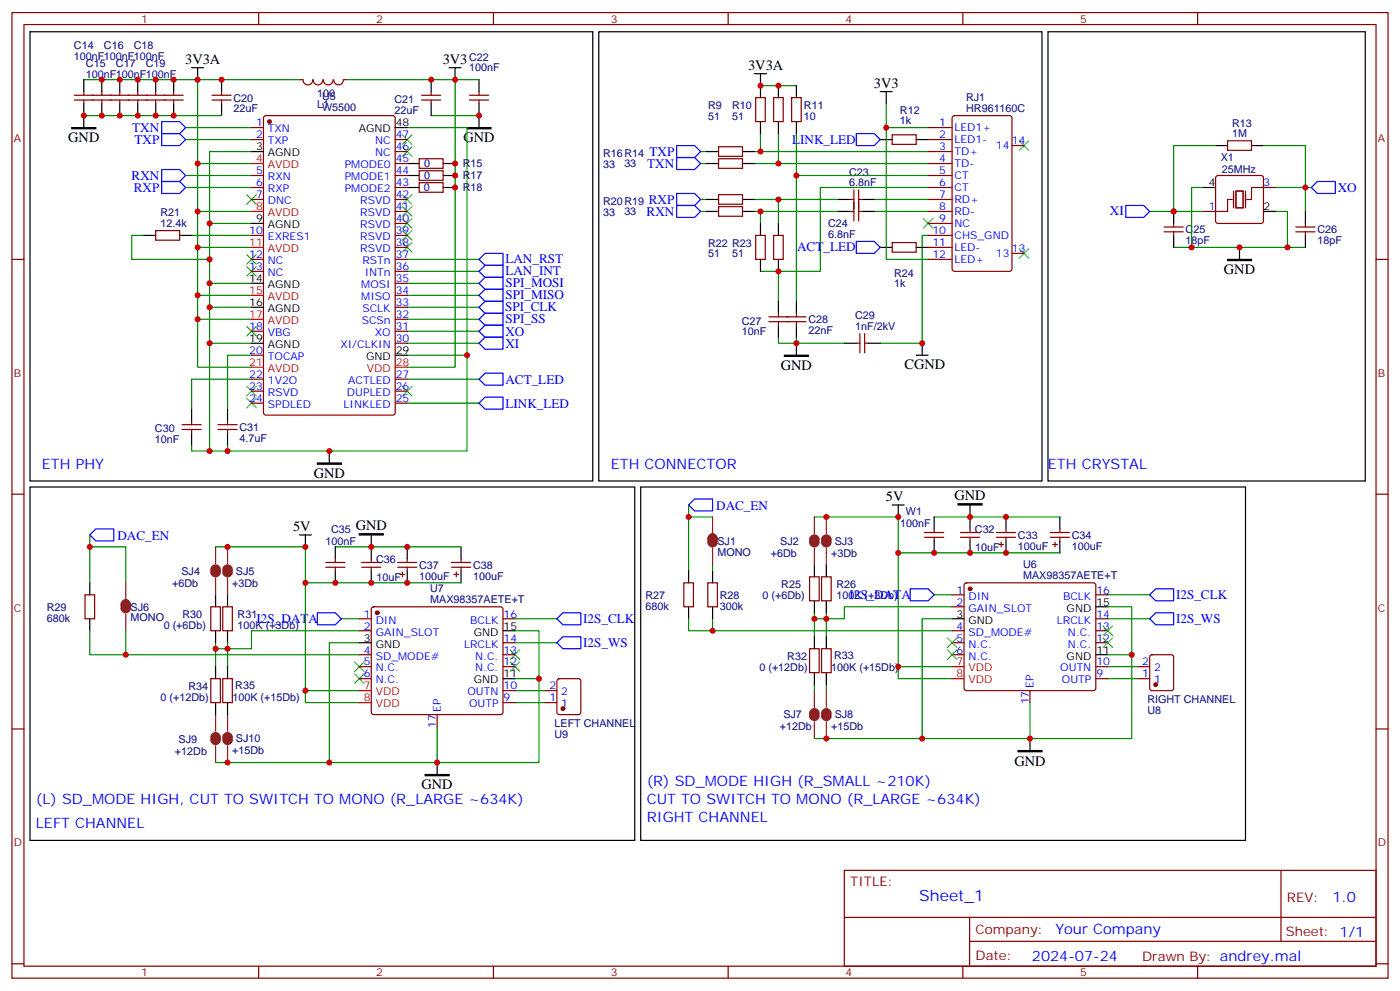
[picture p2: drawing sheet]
<svg xmlns="http://www.w3.org/2000/svg" width="412mm" height="292mm" viewBox="0 0 412 292" stroke-linecap="round" stroke-linejoin="round" font-family="sans-serif">
<g fill="none" stroke="#870000" stroke-width=".35">
<path d="M3.5 3.7h405.4v284.3h-405.4zM7.1 7.2h398.2v277.3h-398.2zM76.2 3.7v3.5M145.3 3.7v3.5M214.5 3.7v3.5M283.6 3.7v3.5M352.8 3.7v3.5M21.9 29.5h32.1M21.9 28h32.1M24.7 27v1M24.7 29.5v1M30 27v1"/>
<path d="M30 29.5v1M35.3 27v1M35.3 29.5v1M40.6 27v1M40.6 29.5v1M45.9 27v1M45.9 29.5v1M51.2 27v1M51.2 29.5v1M62.4 29.5h5.7M62.4 28h5.7M65.3 27v1"/>
<path d="M65.3 29.5v1M74.1 37.6h3.5M77.8 34.2l.5-.2h37.4l.7 .5v87l-.4 .7h-37.7l-.6-.4-.1-87.1zM88.2 23.5h1.1M92.1 23.5a1.41 1.41 0 0 1-1.4 1.5 1.41 1.41 0 0 1-1.4-1.5M92.3 23.5a1.41 1.41 0 0 0 1.4 1.5 1.41 1.41 0 0 0 1.4-1.5M95.3 23.5a1.41 1.41 0 0 0 1.4 1.5 1.41 1.41 0 0 0 1.4-1.5M101.1 23.5a1.41 1.41 0 0 1-1.4 1.5 1.41 1.41 0 0 1-1.4-1.5M101.2 23.5h1.1M124.2 29.5h5.6M124.2 28h5.6M127 27v1"/>
<path d="M127 29.5v1M138.3 29.5h5.6M138.3 28h5.6M141.1 27v1M141.1 29.5v1M222.6 28.8h2.8v7h-2.8zM227.9 28.8h2.8v7h-2.8zM233.2 28.8h2.8v7h-2.8zM262.8 39.7h7.1v2.8h-7.1zM273.4 37.6h7.1M280.7 34.2l.5-.2h16.2l.6 .5 .1 44.7-.5 .6-16.4 .1-.7-.5v-44.7zM74.1 58.7h3.5"/>
<path d="M74.1 41.1h3.5M74.1 51.7h3.5M74.1 55.2h3.5M116.4 58.7h3.5M116.4 41.1h3.5M116.4 44.6h3.5M116.4 48.2h3.5M116.4 51.7h3.5M116.4 55.2h3.5M123.5 46.7h7v2.9h-7zM123.5 50.3h7v2.8h-7zM123.5 53.8h7v2.8h-7z"/>
<path d="M211.7 57.3h7v2.8h-7zM211.7 46.7h7v2.9h-7zM211.7 43.2h7v2.8h-7zM250.5 58.7h1M251.5 55.9v9.2M252.9 55.9v9.2M252.9 58.7h1.1M273.4 58.7h7.1M273.4 41.1h7.1M273.4 44.6h7.1M273.4 48.2h7.1M273.4 51.7h7.1"/>
<path d="M273.4 55.2h7.1M298.1 42.9h3.5M358.3 51.9l.5-.2h12.7l.5 .2 .2 .5v12.7l-.3 .5-.4 .2h-12.7l-.5-.2-.2-.5v-12.7zM361.6 41.5h7.1v2.8h-7.1zM372.2 55.2h3.5M3.5 76.4h3.6M45.9 67.9h7v2.8h-7zM74.1 76.4h3.5M74.1 69.3h3.5M74.1 79.9h3.5M116.4 76.4h3.5M116.4 62.3h3.5"/>
<path d="M116.4 65.8h3.5M116.4 69.3h3.5M116.4 72.8h3.5M116.4 79.9h3.5M211.7 60.9h7v2.8h-7zM222.6 69.3h2.8v7.1h-2.8zM227.9 69.3h2.8v7.1h-2.8zM250.5 62.3h1M252.9 62.3h1.1M262.8 71.4h7.1v2.9h-7.1zM273.4 76.4h7.1M273.4 62.3h7.1"/>
<path d="M273.4 65.8h7.1M273.4 69.3h7.1M273.4 72.8h7.1M298.1 74.6h3.5M342.9 68.3h5.6M342.9 66.9h5.6M345.7 65.8v1.1M345.7 68.3v1M354.5 62.3h3.6M381.7 68.3h5.6M381.7 66.9h5.6M384.5 65.8v1.1"/>
<path d="M384.5 68.3v1M405.3 76.4h3.6M74.1 97.5h3.5M116.4 97.5h3.5M116.4 94h3.5M116.4 90.5h3.5M116.4 87h3.5M116.4 83.4h3.5M226.5 94.7h10.9M226.5 93.3h10.9M229.3 92.3v1M229.3 94.7v1.1"/>
<path d="M234.6 92.3v1M234.6 94.7v1.1M253.3 98.2v5.7M254.7 98.2v5.7M74.1 104.6h3.5M74.1 111.7h3.5M74.1 115.2h3.5M74.1 118.7h3.5M116.4 101.1h3.5M116.4 111.7h3.5M116.4 115.2h3.5M116.4 118.7h3.5"/>
<path d="M252.2 101.1h1.1M254.7 101.1h1.1M53.6 126.5h5.7M53.6 125.1h5.7M56.4 124v1.1M56.4 126.5v1M64.2 126.5h5.6M64.2 125.1h5.6M67 124v1.1M67 126.5v1M3.5 145.5h3.6M272.3 158.2h5.7"/>
<path d="M272.3 156.8h5.7M275.2 155.8v1M275.2 158.2v1.1M282.9 158.2h5.7M282.9 156.8h5.7M285.8 155.8v1M285.8 158.2v1.1M293.5 158.2h5.7M293.5 156.8h5.7M294.9 159.6v1.4M296.3 155.8v1M296.3 158.2v1.1"/>
<path d="M309.4 158.2h5.6M309.4 156.8h5.6M310.8 159.6v1.4M312.2 155.8v1M312.2 158.2v1.1M405.3 145.5h3.6M25 175.2h2.9v7h-2.9zM62.1 178.7h2.8v7h-2.8zM65.6 178.7h2.8v7h-2.8zM96 167h5.6M96 165.6h5.6M98.8 164.6v1"/>
<path d="M98.8 167v1.1M106.5 167h5.7M106.5 165.6h5.7M109.4 164.6v1M109.4 167v1.1M109.6 178.9l.5-.2h37.4l.5 .2 .2 .5v30.3l-.3 .5-.4 .2h-37.4l-.5-.2-.2-.5v-30.3zM117.1 167h5.7M117.1 165.6h5.7M117.8 169.2h1.4M118.5 168.5v1.4M119.9 164.6v1M119.9 167v1.1"/>
<path d="M133 167h5.6M133 165.6h5.6M133.7 169.2h1.4M134.4 168.5v1.4M135.8 164.6v1M135.8 167v1.1M201.4 171.6h2.9v7.1h-2.9zM208.5 171.6h2.8v7.1h-2.8zM238.5 169.9h2.8v7h-2.8zM242 169.9h2.8v7h-2.8zM280.5 175.2h3.5M280.5 178.7h3.5"/>
<path d="M284.2 171.8l.5-.2h37.4l.5 .2 .2 .5v30.4l-.2 .5-.5 .2h-37.4l-.5-.3-.2-.4v-30.4zM294.2 160.3h1.4M310.1 160.3h1.4M322.8 175.2h3.5M62.1 199.8h2.8v7.1h-2.8zM65.6 199.8h2.8v7.1h-2.8zM105.8 199.8h3.6M105.8 196.3h3.6M105.8 185.7h3.6M105.8 192.8h3.6M105.8 182.2h3.6M148.2 196.3h3.5"/>
<path d="M148.2 189.3h3.5M148.2 192.8h3.5M148.2 182.2h3.5M238.5 191h2.8v7.1h-2.8zM242 191h2.8v7.1h-2.8zM280.5 185.7h3.5M280.5 189.3h3.5M280.5 192.8h3.5M322.8 199.8h3.5M322.8 196.3h3.5M322.8 185.7h3.5M322.8 189.3h3.5"/>
<path d="M322.8 182.2h3.5M335.1 199.8h3.6M335.1 196.3h3.6M338.9 193l.5-.2h5.6l.7 .4v9.5l-.4 .6-5.9 .1-.7-.5v-9.4zM3.5 214.7h3.6M128.8 210.4v3.6M148.2 206.9h3.5M148.2 203.4h3.5M160.5 206.9h3.5M160.5 203.4h3.5M164.3 200.1l.4-.3h5.7l.6 .5 .1 9.4-.5 .7h-5.9l-.6-.4-.1-9.4zM303.4 203.4v3.5"/>
<path d="M405.3 214.7h3.6M248.7 256.3h156.6v28.2h-156.6zM377.3 256.3v20.9M248.7 270.1h156.5M285.6 277.2h119.6M285.6 270.1v14.2M3.5 283.8h3.6M76.2 284.5v3.5M145.3 284.5v3.5M214.5 284.5v3.5M283.6 284.5v3.5M352.8 284.5v3.5"/>
<path d="M405.3 283.8h3.6"/>
</g>
<g fill="none" stroke="#8c2424" stroke-width="1.8">
<path d="M209.2 158.9a.76 .76 0 0 1 .7-1 .76 .76 0 0 1 .7 1M209.2 159.6a.71 .71 0 0 0 .7 .7 .71 .71 0 0 0 .7-.7M239.2 158.9a.71 .71 0 0 1 .7-.7 .71 .71 0 0 1 .7 .7M239.2 159.6a.71 .71 0 0 0 .7 .7 .71 .71 0 0 0 .7-.7M242.7 158.9a.71 .71 0 0 1 .7-.7 .71 .71 0 0 1 .7 .7M242.7 159.6a.71 .71 0 0 0 .7 .7 .71 .71 0 0 0 .7-.7M36.3 178.3a.76 .76 0 0 1 .7-1 .76 .76 0 0 1 .7 1M36.3 179a.71 .71 0 0 0 .7 .7 .71 .71 0 0 0 .7-.7M62.8 167.7a.71 .71 0 0 1 .7-.7 .71 .71 0 0 1 .7 .7M62.8 168.5a.71 .71 0 0 0 .7 .7 .71 .71 0 0 0 .7-.7M66.3 167.7a.71 .71 0 0 1 .7-.7 .71 .71 0 0 1 .7 .7M66.3 168.5a.71 .71 0 0 0 .7 .7 .71 .71 0 0 0 .7-.7"/>
<path d="M62.8 217.1a.71 .71 0 0 1 .7-.7 .71 .71 0 0 1 .7 .7M62.8 217.8a.71 .71 0 0 0 .7 .7 .71 .71 0 0 0 .7-.7M66.3 217.1a.71 .71 0 0 1 .7-.7 .71 .71 0 0 1 .7 .7M66.3 217.8a.71 .71 0 0 0 .7 .7 .71 .71 0 0 0 .7-.7M239.2 210.1a.71 .71 0 0 1 .7-.7 .71 .71 0 0 1 .7 .7M239.2 210.8a.71 .71 0 0 0 .7 .7 .71 .71 0 0 0 .7-.7M242.7 210.1a.71 .71 0 0 1 .7-.7 .71 .71 0 0 1 .7 .7M242.7 210.8a.71 .71 0 0 0 .7 .7 .71 .71 0 0 0 .7-.7"/>
</g>
<g fill="none" stroke="#8c2424" stroke-width=".35">
<path d="M209.9 152.2v5M209.9 157.9v2.4M239.9 152.2v5M243.4 152.2v5M37 171.6v5M37 177.3v2.4M63.5 161v5M63.5 170.2v5M67 161v5M67 170.2v5M209.9 161.4v4.9M239.9 161.4v4.9"/>
<path d="M243.4 161.4v4.9M37 180.8v4.9M63.5 210.4v5M63.5 219.6v4.9M67 210.4v5M67 219.6v4.9M239.9 203.4v4.9M239.9 212.5v5M243.4 203.4v4.9M243.4 212.5v5"/>
</g>
<g fill="none" stroke="#008700" stroke-width=".35">
<path d="M24.7 34h40.6M24.7 23.5h33.5M54.7 37.6h19.4M88.2 23.5h-30v24.7h15.9M102.3 23.5h31.8v84.6h-14.2M119.9 37.6h17.7v67M127 34h14.1M134.1 23.5h7M224 39.3v5.3M224 25.2h10.6M229.3 39.3v8.9M234.6 39.3v12.4h38.8"/>
<path d="M261.1 37.6v38.8h12.3M261.1 30.5v7.1h12.3M54.7 55.2h19.4M54.7 51.7h19.4M54.7 41.1h19.4M58.2 48.2v14.1h15.9M74.1 44.6h-12.4v88.2h75.9v-28.2h-17.7M206.4 58.7h1.7M206.4 48.2h1.7M206.4 44.6h1.7M222.2 58.7h24.7M222.2 48.2h51.2"/>
<path d="M222.2 44.6h51.2M229.3 58.7v7.1M234.6 51.7v37M257.5 58.7h15.9M273.4 55.2h-31.7v24.7h-17.7M354.5 55.2h-3.5v17.6h28.2v-10.5h-3.5M358.1 42.9h-12.4v19.4M372.2 42.9h12.3v19.4M375.7 55.2h10.6M42.3 69.3h-3.5v7.1h22.9M56.4 69.3h17.7M58.2 72.8v14.2h15.9"/>
<path d="M58.2 62.3v10.5h15.9M61.7 65.8h12.4M119.9 79.9h21.2M119.9 76.4h21.2M206.4 62.3h1.7M222.2 62.3h24.7M224 62.3v3.5M229.3 79.9v8.8M257.5 62.3h15.9M273.4 69.3h-1.8v31.8h-12.3M338.7 62.3h15.8M345.7 72.8h5.3"/>
<path d="M379.2 72.8h5.3M58.2 94v14.1h15.9M58.2 87v7h15.9M61.7 83.4h12.4M61.7 90.5h12.4M119.9 97.5h21.2M119.9 83.4h21.2M119.9 90.5h21.2M119.9 87h21.2M119.9 94h21.2M229.3 99.3v1.8h5.3v-1.8M61.7 101.1h12.4"/>
<path d="M74.1 104.6h-7.1v15.9M74.1 111.7h-17.7v8.8M119.9 101.1h21.2M119.9 111.7h21.2M119.9 118.7h21.2M234.6 101.1h14.1M56.4 131.1v1.7h5.3M67 131.1v1.7M26.5 157.5v14.1M202.8 148.7v3.5M209.9 152.2h-7.1v15.9M239.9 152.2h24.7v47.6h15.9"/>
<path d="M275.2 152.2h37M26.5 161h10.5v10.6M63.5 161h26.5v45.9h15.8M90 171.6h45.8M98.8 161h37M209.9 166.3v1.8M264.6 162.8h47.6M275.2 175.2h5.3M280.5 178.7h-31.8v3.5h-8.8M326.3 178.7h7.1v14.1M326.3 175.2h12.4M26.5 185.7v7.1h79.3"/>
<path d="M37 185.7v7.1M63.5 191h3.5v5.3M63.5 189.3v7M100.5 182.2h5.3M105.8 185.7h-31.7v5.3h-7.1v-1.7M105.8 189.3h-8.8v35.2h31.8v-10.5M151.7 185.7h7v14.1M151.7 199.8h7v24.7h-29.9M151.7 182.2h12.3M151.7 189.3h12.3M202.8 182.2v3.5h77.7M209.9 182.2v3.5"/>
<path d="M239.9 180.4v7.1M243.4 180.4v7.1M264.6 196.3h15.9M280.5 182.2h-8.9v35.3h31.8v-10.6M326.3 192.8h7.1v24.7h-30M326.3 182.2h12.4M326.3 196.3h8.8M326.3 199.8h8.8M90 203.4h15.8M151.7 206.9h8.8M151.7 203.4h8.8M239.9 201.6v1.8"/>
<path d="M239.9 217.5h31.7M243.4 201.6v1.8M63.5 224.5h33.5"/>
</g>
<g fill="none" stroke="#000" stroke-width=".35">
<path d="M8.8 9.3h165.8v132.3h-165.8zM56.4 19.9h3.6M58.2 19.9v3.6M132.3 19.9h3.5M134.1 19.9v3.6M176.4 9.3h130.5v132.3h-130.5zM308.7 9.3h93.5v132.3h-93.5zM24.7 23.5v3.5M24.7 30.5v7.1M30 23.5v3.5M30 30.5v3.5M35.3 23.5v3.5"/>
<path d="M35.3 30.5v3.5M40.6 23.5v3.5M40.6 30.5v3.5M45.9 23.5v3.5M45.9 30.5v3.5M51.2 23.5v3.5M51.2 30.5v3.5M65.3 23.5v3.5M65.3 30.5v3.5M116.4 37.6h3.5M127 23.5v3.5M127 30.5v3.5"/>
<path d="M141.1 23.5v3.5M141.1 30.5v7.1M222.2 21.7h3.6M224 21.7v7.1M224 35.8v3.5M229.3 25.2v3.6M229.3 35.8v3.5M234.6 25.2v3.6M234.6 35.8v3.5M259.3 27h3.5M261.1 27v3.5M74.1 44.6h3.5"/>
<path d="M119.9 48.2h3.6M119.9 55.2h3.6M119.9 51.7h3.6M130.5 48.2h3.6M130.5 55.2h3.6M130.5 51.7h3.6M208.1 58.7h3.6M208.1 48.2h3.6M208.1 44.6h3.6M218.7 58.7h3.5M218.7 48.2h3.5M218.7 44.6h3.5"/>
<path d="M246.9 58.7h3.6M254 58.7h3.5M259.3 41.1h3.5M269.9 41.1h3.5M354.5 55.2h3.6M358.1 42.9h3.5M368.7 42.9h3.5M42.3 69.3h3.6M52.9 69.3h3.5M74.1 65.8h3.5M208.1 62.3h3.6M218.7 62.3h3.5"/>
<path d="M224 65.8v3.5M224 76.4v3.5M229.3 65.8v3.5M229.3 76.4v3.5M246.9 62.3h3.6M254 62.3h3.5M259.3 72.8h3.5M269.9 72.8h3.5M345.7 62.3v3.5M345.7 69.3v3.5M365.1 72.8v3.6M372.2 62.3h3.5"/>
<path d="M384.5 62.3v3.5M384.5 69.3v3.5M74.1 83.4h3.5M74.1 90.5h3.5M229.3 88.7v3.6M229.3 95.8v3.5M234.6 88.7v3.6M234.6 95.8v3.5M74.1 101.1h3.5M116.4 104.6h3.5M234.6 101.1v3.5M248.7 101.1h3.5"/>
<path d="M255.8 101.1h3.5M269.9 104.6h3.5M271.6 101.1v3.5M56.4 120.5v3.5M56.4 127.5v3.6M67 120.5v3.5M67 127.5v3.6M97 132.8v3.5M8.8 143.4h178.2v104.1h-178.2zM88.2 157.5h3.5M90 157.5v3.5M109.4 157.5v7.1"/>
<path d="M188.7 143.4h178.2v104.1h-178.2zM262.8 148.7h3.5M264.6 148.7v3.5M275.2 152.2v3.6M275.2 159.3v3.5M285.8 148.7v7.1M285.8 159.3v3.5M296.3 152.2v3.6M296.3 159.3v3.5M312.2 152.2v3.6M312.2 159.3v3.5M26.5 171.6v3.6"/>
<path d="M63.5 175.2v3.5M67 175.2v3.5M98.8 161v3.6M98.8 168.1v3.5M109.4 168.1v3.5M119.9 161v3.6M119.9 168.1v3.5M135.8 161v3.6M135.8 168.1v3.5M202.8 168.1v3.5M202.8 178.7v3.5M209.9 168.1v3.5"/>
<path d="M209.9 178.7v3.5M239.9 166.3v3.6M239.9 176.9v3.5M243.4 166.3v3.6M243.4 176.9v3.5M322.8 178.7h3.5M26.5 182.2v3.5M63.5 185.7v3.6M63.5 196.3v3.5M67 185.7v3.6M67 196.3v3.5M105.8 189.3h3.6"/>
<path d="M148.2 199.8h3.5M148.2 185.7h3.5M239.9 187.5v3.5M239.9 198.1v3.5M243.4 187.5v3.5M243.4 198.1v3.5M280.5 182.2h3.5M322.8 192.8h3.5M63.5 206.9v3.5M67 206.9v3.5M303.4 217.5v3.5M128.8 224.5v3.6"/>
</g>
<path d="M21.2 37.6h7v.3h-7zM137.6 37.6h7v.3h-7zM361.6 76.4h7.1v.3h-7.1zM231.1 104.6h7v.4h-7zM93.5 136.3h7v.4h-7zM105.8 157.2h7.1v.3h-7.1zM282.2 148.3h7.1v.4h-7.1zM125.2 228.1h7.1v.3h-7.1zM299.9 221h7v.4h-7z" fill="#000" stroke="#000" stroke-width=".35"/>
<g fill="#870000" stroke="#870000" stroke-width=".35">
<circle cx="340.4" cy="201.6" r=".53"/>
<circle cx="165.8" cy="208.7" r=".53"/>
<circle cx="285.7" cy="173.4" r=".53"/>
<circle cx="111.1" cy="180.4" r=".53"/>
<circle cx="79.4" cy="35.8" r=".53"/>
</g>
<path d="M74.1 48.2h3.5M74.1 62.3h3.5M74.1 72.8h3.5M74.1 87h3.5M74.1 94h3.5M74.1 108.1h3.5M116.4 108.1h3.5M280.5 196.3h3.5M280.5 199.8h3.5M105.8 203.4h3.6M105.8 206.9h3.6" fill="none" stroke="#f00" stroke-width=".35"/>
<g fill="none" stroke="#3c3" stroke-width=".35">
<path d="M118.5 39.7l2.9 2.8M121.4 39.7l-2.9 2.8M72.7 57.3l2.8 2.8M75.5 57.3l-2.8 2.8M118.5 43.2l2.9 2.8M118.5 57.3l2.9 2.8M121.4 43.2l-2.9 2.8M121.4 57.3l-2.9 2.8M300.2 41.5l2.8 2.8M303 41.5l-2.8 2.8M72.7 78.5l2.8 2.8M72.7 75l2.8 2.8"/>
<path d="M75.5 78.5l-2.8 2.8M75.5 75l-2.8 2.8M118.5 60.9l2.9 2.8M118.5 64.4l2.9 2.8M118.5 67.9l2.9 2.8M118.5 71.4l2.9 2.9M121.4 60.9l-2.9 2.8M121.4 64.4l-2.9 2.8M121.4 67.9l-2.9 2.8M121.4 71.4l-2.9 2.9M272 64.4l2.8 2.8M274.8 64.4l-2.8 2.8"/>
<path d="M300.2 73.2l2.8 2.8M303 73.2l-2.8 2.8M72.7 96.1l2.8 2.9M75.5 96.1l-2.8 2.9M72.7 117.3l2.8 2.8M72.7 113.8l2.8 2.8M75.5 113.8l-2.8 2.8M75.5 117.3l-2.8 2.8M118.5 113.8l2.9 2.8M121.4 113.8l-2.9 2.8M104.4 194.9l2.8 2.8M104.4 198.4l2.8 2.9"/>
<path d="M107.2 194.9l-2.8 2.8M107.2 198.4l-2.8 2.9M150.3 194.9l2.8 2.8M150.3 191.4l2.8 2.8M153.1 194.9l-2.8 2.8M153.1 191.4l-2.8 2.8M279 191.4l2.9 2.8M279 187.9l2.9 2.8M281.9 191.4l-2.9 2.8M281.9 187.9l-2.9 2.8M324.9 184.3l2.8 2.8M324.9 187.9l2.8 2.8"/>
<path d="M327.7 184.3l-2.8 2.8M327.7 187.9l-2.8 2.8"/>
</g>
<g fill="none" stroke="#00f" stroke-width=".35">
<path d="M47.6 39.3h5.3l1.8 1.8-1.8 1.8h-5.3zM47.6 35.8h5.3l1.8 1.8-1.8 1.7h-5.3zM252.2 39.3h5.3l1.8 1.8-1.8 1.8h-5.3zM47.6 53.4h5.3l1.8 1.8-1.8 1.8h-5.3zM47.6 49.9h5.3l1.8 1.8-1.8 1.7h-5.3zM199.3 57h5.3l1.8 1.7-1.8 1.8h-5.3zM199.3 46.4h5.3l1.8 1.8-1.8 1.7h-5.3zM199.3 42.9h5.3l1.8 1.7-1.8 1.8h-5.3zM386.3 55.2l1.8-1.8h5.2v3.6h-5.2zM141.1 76.4l1.8-1.8h5.3v3.5h-5.3zM141.1 79.9l1.8-1.8h5.3v3.6h-5.3zM199.3 60.5h5.3l1.8 1.8-1.8 1.7h-5.3z"/>
<path d="M252.2 71.1h5.3l1.8 1.7-1.8 1.8h-5.3zM331.6 60.5h5.3l1.8 1.8-1.8 1.7h-5.3zM141.1 97.5l1.8-1.7h5.3v3.5h-5.3zM141.1 87l1.8-1.8h5.3v3.5h-5.3zM141.1 94l1.8-1.7h5.3v3.5h-5.3zM141.1 90.5l1.8-1.8h5.3v3.6h-5.3zM141.1 83.4l1.8-1.7h5.3v3.5h-5.3zM141.1 101.1l1.8-1.8h5.3v3.5h-5.3zM141.1 111.7l1.8-1.8h5.3v3.5h-5.3zM141.1 118.7l1.8-1.8h5.3v3.6h-5.3zM26.5 157.5l1.7-1.7h5.3v3.5h-5.3zM202.8 148.7l1.8-1.8h5.3v3.6h-5.3z"/>
<path d="M268.1 173.4h5.3l1.8 1.8-1.8 1.7h-5.3zM338.7 175.2l1.7-1.8h5.3v3.5h-5.3zM93.5 180.4h5.3l1.7 1.8-1.7 1.8h-5.3zM164 189.3l1.8-1.8h5.3v3.5h-5.3zM164 182.2l1.8-1.8h5.3v3.6h-5.3zM338.7 182.2l1.7-1.8h5.3v3.6h-5.3z"/>
</g>
<path d="M363 58.7h-1.4v3.6h-3.5M363.4 56.3v4.9M364.1 56.3h2.1v4.9h-2.1zM366.9 56.3v4.9M372.2 55.2h-3.5v3.5h-1.5" fill="none" stroke="#870012" stroke-width=".35"/>
<g fill="#c00">
<circle cx="209.9" cy="185.7" r=".88"/>
<circle cx="243.4" cy="152.2" r=".88"/>
<circle cx="26.5" cy="161" r=".88"/>
<circle cx="37" cy="192.8" r=".88"/>
<circle cx="67" cy="161" r=".88"/>
<circle cx="63.5" cy="191" r=".88"/>
<circle cx="67" cy="191" r=".88"/>
<circle cx="239.9" cy="182.2" r=".88"/>
<circle cx="243.4" cy="182.2" r=".88"/>
<circle cx="243.4" cy="217.5" r=".88"/>
<circle cx="271.6" cy="217.5" r=".88"/>
<circle cx="67" cy="224.5" r=".88"/>
<circle cx="97" cy="224.5" r=".88"/>
<circle cx="119.9" cy="171.6" r=".88"/>
<circle cx="119.9" cy="161" r=".88"/>
<circle cx="296.3" cy="162.8" r=".88"/>
<circle cx="296.3" cy="152.2" r=".88"/>
<circle cx="109.4" cy="171.6" r=".88"/>
<circle cx="109.4" cy="161" r=".88"/>
<circle cx="90" cy="161" r=".88"/>
<circle cx="264.6" cy="152.2" r=".88"/>
<circle cx="285.8" cy="162.8" r=".88"/>
<circle cx="98.8" cy="171.6" r=".88"/>
<circle cx="90" cy="171.6" r=".88"/>
<circle cx="285.8" cy="152.2" r=".88"/>
<circle cx="275.2" cy="162.8" r=".88"/>
<circle cx="264.6" cy="162.8" r=".88"/>
<circle cx="264.6" cy="196.3" r=".88"/>
<circle cx="303.4" cy="217.5" r=".88"/>
<circle cx="333.4" cy="192.8" r=".88"/>
<circle cx="158.8" cy="199.8" r=".88"/>
<circle cx="128.8" cy="224.5" r=".88"/>
<circle cx="90" cy="203.4" r=".88"/>
<circle cx="202.8" cy="152.2" r=".88"/>
<circle cx="384.5" cy="55.2" r=".88"/>
<circle cx="61.7" cy="132.8" r=".88"/>
<circle cx="67" cy="132.8" r=".88"/>
<circle cx="271.6" cy="101.1" r=".88"/>
<circle cx="234.6" cy="101.1" r=".88"/>
<circle cx="229.3" cy="79.9" r=".88"/>
<circle cx="229.3" cy="58.7" r=".88"/>
<circle cx="224" cy="62.3" r=".88"/>
<circle cx="234.6" cy="51.7" r=".88"/>
<circle cx="229.3" cy="25.2" r=".88"/>
<circle cx="224" cy="25.2" r=".88"/>
<circle cx="229.3" cy="48.2" r=".88"/>
<circle cx="224" cy="44.6" r=".88"/>
<circle cx="261.1" cy="37.6" r=".88"/>
<circle cx="141.1" cy="34" r=".88"/>
<circle cx="127" cy="23.5" r=".88"/>
<circle cx="51.2" cy="34" r=".88"/>
<circle cx="65.3" cy="23.5" r=".88"/>
<circle cx="30" cy="34" r=".88"/>
<circle cx="35.3" cy="34" r=".88"/>
<circle cx="40.6" cy="34" r=".88"/>
<circle cx="45.9" cy="34" r=".88"/>
<circle cx="24.7" cy="34" r=".88"/>
<circle cx="30" cy="23.5" r=".88"/>
<circle cx="35.3" cy="23.5" r=".88"/>
<circle cx="40.6" cy="23.5" r=".88"/>
<circle cx="45.9" cy="23.5" r=".88"/>
<circle cx="51.2" cy="23.5" r=".88"/>
<circle cx="134.1" cy="23.5" r=".88"/>
<circle cx="58.2" cy="23.5" r=".88"/>
<circle cx="345.7" cy="62.3" r=".88"/>
<circle cx="379.2" cy="72.8" r=".88"/>
<circle cx="351" cy="72.8" r=".88"/>
<circle cx="365.1" cy="72.8" r=".88"/>
<circle cx="137.6" cy="104.6" r=".88"/>
<circle cx="134.1" cy="48.2" r=".88"/>
<circle cx="134.1" cy="51.7" r=".88"/>
<circle cx="134.1" cy="55.2" r=".88"/>
<circle cx="97" cy="132.8" r=".88"/>
<circle cx="61.7" cy="101.1" r=".88"/>
<circle cx="61.7" cy="90.5" r=".88"/>
<circle cx="61.7" cy="83.4" r=".88"/>
<circle cx="58.2" cy="94" r=".88"/>
<circle cx="58.2" cy="87" r=".88"/>
<circle cx="58.2" cy="72.8" r=".88"/>
<circle cx="58.2" cy="62.3" r=".88"/>
<circle cx="61.7" cy="76.4" r=".88"/>
<circle cx="61.7" cy="65.8" r=".88"/>
<circle cx="58.2" cy="48.2" r=".88"/>
</g>
<text font-size="4.6" fill="#00f" x="270.8" y="265.3">Sheet_1</text>
<g font-size="4.2">
<text x="54.6" y="18.8">3V3A</text>
<text x="130.4" y="18.8">3V3</text>
<text x="220.4" y="20.5">3V3A</text>
<text x="257.4" y="25.8">3V3</text>
<text x="20.1" y="41.9">GND</text>
<text x="136.5" y="41.9">GND</text>
<text x="360.5" y="80.7">GND</text>
<text x="230" y="108.9">GND</text>
<text x="266.5" y="108.6">CGND</text>
<text x="92.4" y="140.7">GND</text>
<text x="260.9" y="147.5">5V</text>
<text x="281.2" y="147.1">GND</text>
<text x="104.8" y="156">GND</text>
<text x="86.3" y="156.4">5V</text>
<text x="298.8" y="225.5">GND</text>
<text x="124.2" y="232.4">GND</text>
</g>
<g font-size="4.2" fill="#00f">
<text x="12.3" y="138.1">ETH PHY</text>
<text x="179.9" y="138.1">ETH CONNECTOR</text>
<text x="308.7" y="138.1">ETH CRYSTAL</text>
<text x="190.5" y="231.6">(R) SD_MODE HIGH (R_SMALL ~210K)</text>
<text x="10.6" y="236.9">(L) SD_MODE HIGH, CUT TO SWITCH TO MONO (R_LARGE ~634K)</text>
<text x="190.5" y="236.9">CUT TO SWITCH TO MONO (R_LARGE ~634K)</text>
<text x="10.6" y="243.9">LEFT CHANNEL</text>
<text x="190.5" y="242.2">RIGHT CHANNEL</text>
<text x="392.5" y="265.6">1.0</text>
<text x="310.9" y="275.1">Your Company</text>
<text x="304" y="282.9">2024-07-24</text>
</g>
<g font-size="3.9" fill="#00f">
<text x="39" y="38.8">TXN</text>
<text x="39.6" y="42.4">TXP</text>
<text x="191.3" y="45.9">TXP</text>
<text x="233.4" y="42.3">LINK_LED</text>
<text x="38.8" y="52.9">RXN</text>
<text x="190.7" y="49.4">TXN</text>
<text x="39.4" y="56.5">RXP</text>
<text x="191.1" y="60">RXP</text>
<text x="394.1" y="56.6">XO</text>
<text x="190.5" y="63.5">RXN</text>
<text x="326.9" y="63.4">XI</text>
<text x="148.9" y="77.4">LAN_RST</text>
<text x="234.8" y="74">ACT_LED</text>
<text x="148.9" y="81.1">LAN_INT</text>
<text x="148.9" y="88.2">SPI_MISO</text>
<text x="148.9" y="84.6">SPI_MOSI</text>
<text x="148.8" y="91.7">SPI_CLK</text>
<text x="148.9" y="95">SPI_SS</text>
<text x="148.9" y="98.9">XO</text>
<text x="148.9" y="102.4">XI</text>
<text x="148.9" y="113">ACT_LED</text>
<text x="148.9" y="120">LINK_LED</text>
<text x="211" y="150">DAC_EN</text>
<text x="34.6" y="158.9">DAC_EN</text>
<text x="250.2" y="176.4">I2S_DATA</text>
<text x="346.4" y="176.4">I2S_CLK</text>
<text x="75.6" y="183.5">I2S_DATA</text>
<text x="171.8" y="183.5">I2S_CLK</text>
<text x="346.4" y="183.5">I2S_WS</text>
<text x="171.8" y="190.5">I2S_WS</text>
</g>
<g font-size="3.9" fill="#800">
<text x="250.5" y="260.9">TITLE:</text>
<text x="379.1" y="265.6">REV:</text>
<text x="287.4" y="275.1">Company:</text>
<text x="378.7" y="275.7">Sheet: 1/1</text>
<text x="287.4" y="282.8">Date:</text>
<text x="336.4" y="282.8">Drawn By: andrey.mal</text>
</g>
<g font-size="3.2" fill="#800">
<text x="41.6" y="6.7">1</text>
<text x="110.8" y="6.7">2</text>
<text x="179.9" y="6.7">3</text>
<text x="249.1" y="6.7">4</text>
<text x="318.2" y="6.7">5</text>
<text x="4.1" y="41.8">A</text>
<text x="405.9" y="41.8">A</text>
<text x="4.1" y="110.9">B</text>
<text x="405.9" y="110.9">B</text>
<text x="4.1" y="180.1">C</text>
<text x="405.9" y="180.1">C</text>
<text x="4.1" y="249.2">D</text>
<text x="405.9" y="249.2">D</text>
<text x="41.6" y="287.5">1</text>
<text x="110.8" y="287.5">2</text>
<text x="179.9" y="287.5">3</text>
<text x="249.1" y="287.5">4</text>
<text x="318.2" y="287.5">5</text>
</g>
<g font-size="3.2" fill="#000080">
<text x="21.8" y="17.6">100nF100nF100nF</text>
<text x="21.8" y="14.3">C14</text>
<text x="30.6" y="14.3">C16</text>
<text x="39.4" y="14.3">C18</text>
<text x="138.2" y="17.8">C22</text>
<text x="25.3" y="22.8">100nF100nF100nF</text>
<text x="25.3" y="19.6">C15</text>
<text x="34.1" y="19.6">C17</text>
<text x="43" y="19.6">C19</text>
<text x="138.2" y="21">100nF</text>
<text x="68.8" y="29.9">C20</text>
<text x="93.4" y="28.5">100</text>
<text x="94.9" y="29.4">U5</text>
<text x="284.6" y="29.7">RJ1</text>
<text x="68.8" y="33.1">22uF</text>
<text x="93.4" y="31.7">L1</text>
<text x="94.9" y="32.7">W5500</text>
<text x="116.2" y="33.4">22uF</text>
<text x="116.2" y="30.2">C21</text>
<text x="208.6" y="35.2">51</text>
<text x="208.6" y="32">R9</text>
<text x="215.7" y="35.2">51</text>
<text x="215.7" y="32">R10</text>
<text x="236.8" y="35.2">10</text>
<text x="236.8" y="32">R11</text>
<text x="265.1" y="33.4">R12</text>
<text x="284.6" y="32.9">HR961160C</text>
<text x="265.1" y="36.5">1k</text>
<text x="363" y="40.4">1M</text>
<text x="363" y="37.3">R13</text>
<text x="177.7" y="46.2">R16R14</text>
<text x="359.6" y="47.5">X1</text>
<text x="124.9" y="49.2">0</text>
<text x="124.9" y="52.7">0</text>
<text x="136.3" y="49.3">R15</text>
<text x="136.3" y="52.8">R17</text>
<text x="177.7" y="49.4">33</text>
<text x="183.9" y="49.3">33</text>
<text x="250.1" y="51.7">C23</text>
<text x="359.9" y="51.1">25MHz</text>
<text x="124.9" y="56.3">0</text>
<text x="136.3" y="56.3">R18</text>
<text x="250.1" y="54.9">6.8nF</text>
<text x="47.3" y="63.6">R21</text>
<text x="177.7" y="63.5">33</text>
<text x="177.7" y="60.4">R20R19</text>
<text x="183.9" y="63.4">33</text>
<text x="47.3" y="66.9">12.4k</text>
<text x="243.9" y="70.1">6.8nF</text>
<text x="243.9" y="67">C24</text>
<text x="349.2" y="71.9">18pF</text>
<text x="349.2" y="68.7">C25</text>
<text x="388.1" y="71.9">18pF</text>
<text x="388.1" y="68.7">C26</text>
<text x="208.6" y="75.8">51</text>
<text x="208.6" y="72.6">R22 R23</text>
<text x="215.7" y="75.8">51</text>
<text x="263.4" y="81.5">R24</text>
<text x="263.4" y="84.6">1k</text>
<text x="218.5" y="95.6">C27</text>
<text x="238.1" y="95.2">C28</text>
<text x="251.9" y="94">C29</text>
<text x="218.5" y="98.7">10nF</text>
<text x="238.1" y="98.3">22nF</text>
<text x="251.9" y="97.2">1nF/2kV</text>
<text x="45.6" y="130.4">10nF</text>
<text x="45.6" y="127.2">C30</text>
<text x="70.6" y="130.1">4.7uF</text>
<text x="70.6" y="126.9">C31</text>
<text x="265.2" y="155.1">100nF</text>
<text x="266.9" y="151.6">W1</text>
<text x="95.9" y="160.4">100nF</text>
<text x="97.5" y="156.9">C35</text>
<text x="211.3" y="160.4">SJ1</text>
<text x="229.8" y="160.4">SJ2</text>
<text x="245.9" y="160.4">SJ3</text>
<text x="287.2" y="156.9">C32</text>
<text x="299.9" y="161.9">100uF</text>
<text x="299.9" y="158.7">C33</text>
<text x="315.7" y="161.9">100uF</text>
<text x="315.7" y="158.7">C34</text>
<text x="110.8" y="165.7">C36</text>
<text x="123.5" y="167.5">C37</text>
<text x="139.3" y="167.5">C38</text>
<text x="211.3" y="163.6">MONO</text>
<text x="227.1" y="164">+6Db</text>
<text x="244.8" y="163.9">+3Db</text>
<text x="287.3" y="162.2">10uF</text>
<text x="301.4" y="167.1">U6</text>
<text x="50.7" y="172.8">+6Db</text>
<text x="53.4" y="169.2">SJ4</text>
<text x="68.4" y="172.8">+3Db</text>
<text x="69.5" y="169.2">SJ5</text>
<text x="110.9" y="171">10uF</text>
<text x="123.5" y="170.7">100uF</text>
<text x="139.3" y="170.7">100uF</text>
<text x="230.2" y="173.1">R25</text>
<text x="246.4" y="173.1">R26</text>
<text x="301.4" y="170.5">MAX98357AETE+T</text>
<text x="13.8" y="179.8">R29</text>
<text x="38.5" y="179.8">SJ6</text>
<text x="126.7" y="177.6">MAX98357AETE+T</text>
<text x="126.7" y="174.2">U7</text>
<text x="190.2" y="179.5">680k</text>
<text x="190.2" y="176.3">R27</text>
<text x="212" y="179.6">300k</text>
<text x="212" y="176.3">R28</text>
<text x="224.6" y="176.3">0 (+6Db)</text>
<text x="246.4" y="176.3">100K (+3Db)</text>
<text x="13.8" y="183">680k</text>
<text x="38.5" y="183">MONO</text>
<text x="48.2" y="185.1">0 (+6Db)</text>
<text x="53.8" y="181.9">R30</text>
<text x="70" y="185.1">100K (+3Db)</text>
<text x="70" y="182">R31</text>
<text x="223.7" y="197.5">0 (+12Db)</text>
<text x="231.9" y="194.2">R32</text>
<text x="244.9" y="197.5">100K (+15Db)</text>
<text x="245.7" y="194">R33</text>
<text x="55.5" y="203.1">R34</text>
<text x="69.3" y="202.8">R35</text>
<text x="47.3" y="206.3">0 (+12Db)</text>
<text x="68.5" y="206.3">100K (+15Db)</text>
<text x="338" y="206.9">RIGHT CHANNEL</text>
<text x="163.3" y="214">LEFT CHANNEL</text>
<text x="229.7" y="215.1">+12Db</text>
<text x="230.8" y="211.6">SJ7</text>
<text x="244.8" y="215.1">+15Db</text>
<text x="245.9" y="211.6">SJ8</text>
<text x="338" y="210.2">U8</text>
<text x="52.6" y="218.7">SJ9</text>
<text x="69.5" y="218.6">SJ10</text>
<text x="163.3" y="217.2">U9</text>
<text x="51.5" y="222.2">+12Db</text>
<text x="68.4" y="222.1">+15Db</text>
</g>
<g font-size="3.2" fill="#00f">
<text x="75.4" y="37.2">1</text>
<text x="75.4" y="40.7">2</text>
<text x="78.9" y="39">TXN</text>
<text x="116.6" y="40.7">47</text>
<text x="276.7" y="37.2">1</text>
<text x="276.7" y="40.7">2</text>
<text x="281.2" y="38.6">LED1+</text>
<text x="78.9" y="42.5">TXP</text>
<text x="110.5" y="46">NC</text>
<text x="110.5" y="42.5">NC</text>
<text x="116.6" y="47.8">45</text>
<text x="116.6" y="44.3">46</text>
<text x="276.7" y="44.3">3</text>
<text x="276.7" y="47.8">4</text>
<text x="281.2" y="42.2">LED1-</text>
<text x="281.2" y="45.7">TD+</text>
<text x="293.4" y="43.9">14</text>
<text x="298.1" y="42.5">14</text>
<text x="75.4" y="51.3">5</text>
<text x="78.9" y="53.1">RXN</text>
<text x="101.6" y="53.1">PMODE1</text>
<text x="101.6" y="49.6">PMODE0</text>
<text x="116.6" y="51.3">44</text>
<text x="276.7" y="51.3">5</text>
<text x="281.2" y="49.2">TD-</text>
<text x="281.2" y="52.7">CT</text>
<text x="75.4" y="54.9">6</text>
<text x="75.4" y="58.4">7</text>
<text x="78.9" y="56.6">RXP</text>
<text x="101.6" y="56.6">PMODE2</text>
<text x="116.6" y="58.4">42</text>
<text x="116.6" y="54.9">43</text>
<text x="276.7" y="54.9">6</text>
<text x="276.7" y="58.4">7</text>
<text x="281.2" y="56.3">CT</text>
<text x="281.2" y="59.8">RD+</text>
<text x="372.2" y="54.9">3</text>
<text x="78.9" y="60.1">DNC</text>
<text x="106.1" y="63.7">RSVD</text>
<text x="106.1" y="60.1">RSVD</text>
<text x="116.6" y="65.4">40</text>
<text x="116.6" y="61.9">41</text>
<text x="276.7" y="61.9">8</text>
<text x="276.7" y="65.4">9</text>
<text x="281.2" y="63.3">RD-</text>
<text x="356.1" y="61.9">1</text>
<text x="73.4" y="69">10</text>
<text x="78.9" y="70.7">EXRES1</text>
<text x="106.1" y="70.7">RSVD</text>
<text x="106.1" y="67.2">RSVD</text>
<text x="116.6" y="69">39</text>
<text x="274.7" y="69">10</text>
<text x="281.2" y="66.9">NC</text>
<text x="281.2" y="70.4">CHS_GND</text>
<text x="73.4" y="76">12</text>
<text x="78.9" y="77.8">NC</text>
<text x="106.1" y="74.3">RSVD</text>
<text x="106.8" y="77.8">RSTn</text>
<text x="116.6" y="76">37</text>
<text x="116.6" y="72.5">38</text>
<text x="274.7" y="72.5">11</text>
<text x="274.7" y="76">12</text>
<text x="281.2" y="73.9">LED-</text>
<text x="281.2" y="77.4">LED+</text>
<text x="293.4" y="75.7">13</text>
<text x="298.1" y="74.3">13</text>
<text x="73.4" y="79.6">13</text>
<text x="78.9" y="81.3">NC</text>
<text x="107.4" y="81.3">INTn</text>
<text x="116.6" y="83.1">35</text>
<text x="116.6" y="79.6">36</text>
<text x="106.4" y="88.4">MISO</text>
<text x="106.4" y="84.8">MOSI</text>
<text x="116.6" y="86.6">34</text>
<text x="106.6" y="95.4">SCSn</text>
<text x="106.8" y="91.9">SCLK</text>
<text x="116.6" y="93.7">32</text>
<text x="116.6" y="90.1">33</text>
<text x="73.4" y="97.2">18</text>
<text x="78.9" y="99">VBG</text>
<text x="110.4" y="99">XO</text>
<text x="116.6" y="100.7">30</text>
<text x="116.6" y="97.2">31</text>
<text x="73.4" y="104.2">20</text>
<text x="78.9" y="106">TOCAP</text>
<text x="100.3" y="102.5">XI/CLKIN</text>
<text x="73.4" y="111.3">22</text>
<text x="78.9" y="113.1">1V2O</text>
<text x="102.6" y="113.1">ACTLED</text>
<text x="116.6" y="111.3">27</text>
<text x="73.4" y="114.8">23</text>
<text x="73.4" y="118.4">24</text>
<text x="78.9" y="116.6">RSVD</text>
<text x="102.2" y="116.6">DUPLED</text>
<text x="116.6" y="118.4">25</text>
<text x="116.6" y="114.8">26</text>
<text x="78.9" y="120.1">SPDLED</text>
<text x="101.2" y="120.1">LINKLED</text>
<text x="281.8" y="174.8">1</text>
<text x="281.8" y="178.3">2</text>
<text x="285.3" y="176.6">DIN</text>
<text x="313.1" y="176.6">BCLK</text>
<text x="323" y="174.8">16</text>
<text x="107.2" y="181.9">1</text>
<text x="107.2" y="185.4">2</text>
<text x="110.7" y="183.6">DIN</text>
<text x="138.5" y="183.6">BCLK</text>
<text x="148.3" y="181.9">16</text>
<text x="281.8" y="185.4">4</text>
<text x="285.3" y="180.1">GAIN_SLOT</text>
<text x="311.3" y="183.6">LRCLK</text>
<text x="323" y="185.4">13</text>
<text x="323" y="181.9">14</text>
<text x="110.7" y="187.1">GAIN_SLOT</text>
<text x="136.7" y="190.7">LRCLK</text>
<text x="148.3" y="188.9">14</text>
<text x="281.8" y="188.9">5</text>
<text x="285.3" y="187.1">SD_MODE#</text>
<text x="285.3" y="190.7">N.C.</text>
<text x="314.6" y="190.7">N.C.</text>
<text x="314.6" y="187.1">N.C.</text>
<text x="323" y="188.9">12</text>
<text x="107.2" y="192.4">4</text>
<text x="107.2" y="196">5</text>
<text x="110.7" y="194.2">SD_MODE#</text>
<text x="110.7" y="197.7">N.C.</text>
<text x="140" y="197.7">N.C.</text>
<text x="140" y="194.2">N.C.</text>
<text x="148.3" y="196">12</text>
<text x="148.3" y="192.4">13</text>
<text x="281.8" y="192.4">6</text>
<text x="285.3" y="194.2">N.C.</text>
<text x="312.3" y="197.7">OUTN</text>
<text x="323" y="196">10</text>
<text x="336.5" y="196">2</text>
<text x="340" y="197.7">2</text>
<text x="107.2" y="199.5">6</text>
<text x="110.7" y="201.3">N.C.</text>
<text x="148.3" y="203">10</text>
<text x="161.9" y="203">2</text>
<text x="304.4" y="202.7" transform="rotate(-90 304.4 202.7)">EP</text>
<text x="312.8" y="201.3">OUTP</text>
<text x="323" y="199.5">9</text>
<text x="336.5" y="199.5">1</text>
<text x="340" y="201.3">1</text>
<text x="129.8" y="209.7" transform="rotate(-90 129.8 209.7)">EP</text>
<text x="137.7" y="204.8">OUTN</text>
<text x="138.2" y="208.3">OUTP</text>
<text x="148.3" y="206.6">9</text>
<text x="161.9" y="206.6">1</text>
<text x="165.3" y="208.3">1</text>
<text x="165.3" y="204.8">2</text>
<text x="303" y="207.4" transform="rotate(-90 303 207.4)">17</text>
<text x="128.4" y="214.5" transform="rotate(-90 128.4 214.5)">17</text>
</g>
<g font-size="3.2">
<text x="105.7" y="39">AGND</text>
<text x="116.6" y="37.2">48</text>
<text x="75.4" y="44.3">3</text>
<text x="78.9" y="46">AGND</text>
<text x="356.1" y="54.9">4</text>
<text x="75.4" y="65.4">9</text>
<text x="372.2" y="61.9">2</text>
<text x="78.9" y="67.2">AGND</text>
<text x="73.4" y="83.1">14</text>
<text x="78.9" y="84.8">AGND</text>
<text x="73.4" y="90.1">16</text>
<text x="78.9" y="91.9">AGND</text>
<text x="73.4" y="100.7">19</text>
<text x="78.9" y="102.5">AGND</text>
<text x="107.8" y="106">GND</text>
<text x="116.6" y="104.2">29</text>
<text x="323" y="178.3">15</text>
<text x="148.3" y="185.4">15</text>
<text x="281.8" y="181.9">3</text>
<text x="285.3" y="183.6">GND</text>
<text x="314.2" y="180.1">GND</text>
<text x="107.2" y="188.9">3</text>
<text x="110.7" y="190.7">GND</text>
<text x="139.6" y="187.1">GND</text>
<text x="314.2" y="194.2">GND</text>
<text x="323" y="192.4">11</text>
<text x="139.6" y="201.3">GND</text>
<text x="148.3" y="199.5">11</text>
</g>
<g font-size="3.2" fill="#f00">
<text x="75.4" y="47.8">4</text>
<text x="78.9" y="49.6">AVDD</text>
<text x="75.4" y="61.9">8</text>
<text x="78.9" y="63.7">AVDD</text>
<text x="73.4" y="72.5">11</text>
<text x="78.9" y="74.3">AVDD</text>
<text x="73.4" y="86.6">15</text>
<text x="78.9" y="88.4">AVDD</text>
<text x="73.4" y="93.7">17</text>
<text x="78.9" y="95.4">AVDD</text>
<text x="73.4" y="107.8">21</text>
<text x="116.6" y="107.8">28</text>
<text x="78.9" y="109.5">AVDD</text>
<text x="108.1" y="109.5">VDD</text>
<text x="281.8" y="196">7</text>
<text x="285.3" y="197.7">VDD</text>
<text x="107.2" y="203">7</text>
<text x="281.8" y="199.5">8</text>
<text x="285.3" y="201.3">VDD</text>
<text x="107.2" y="206.6">8</text>
<text x="110.7" y="204.8">VDD</text>
<text x="110.7" y="208.3">VDD</text>
</g>
</svg>
